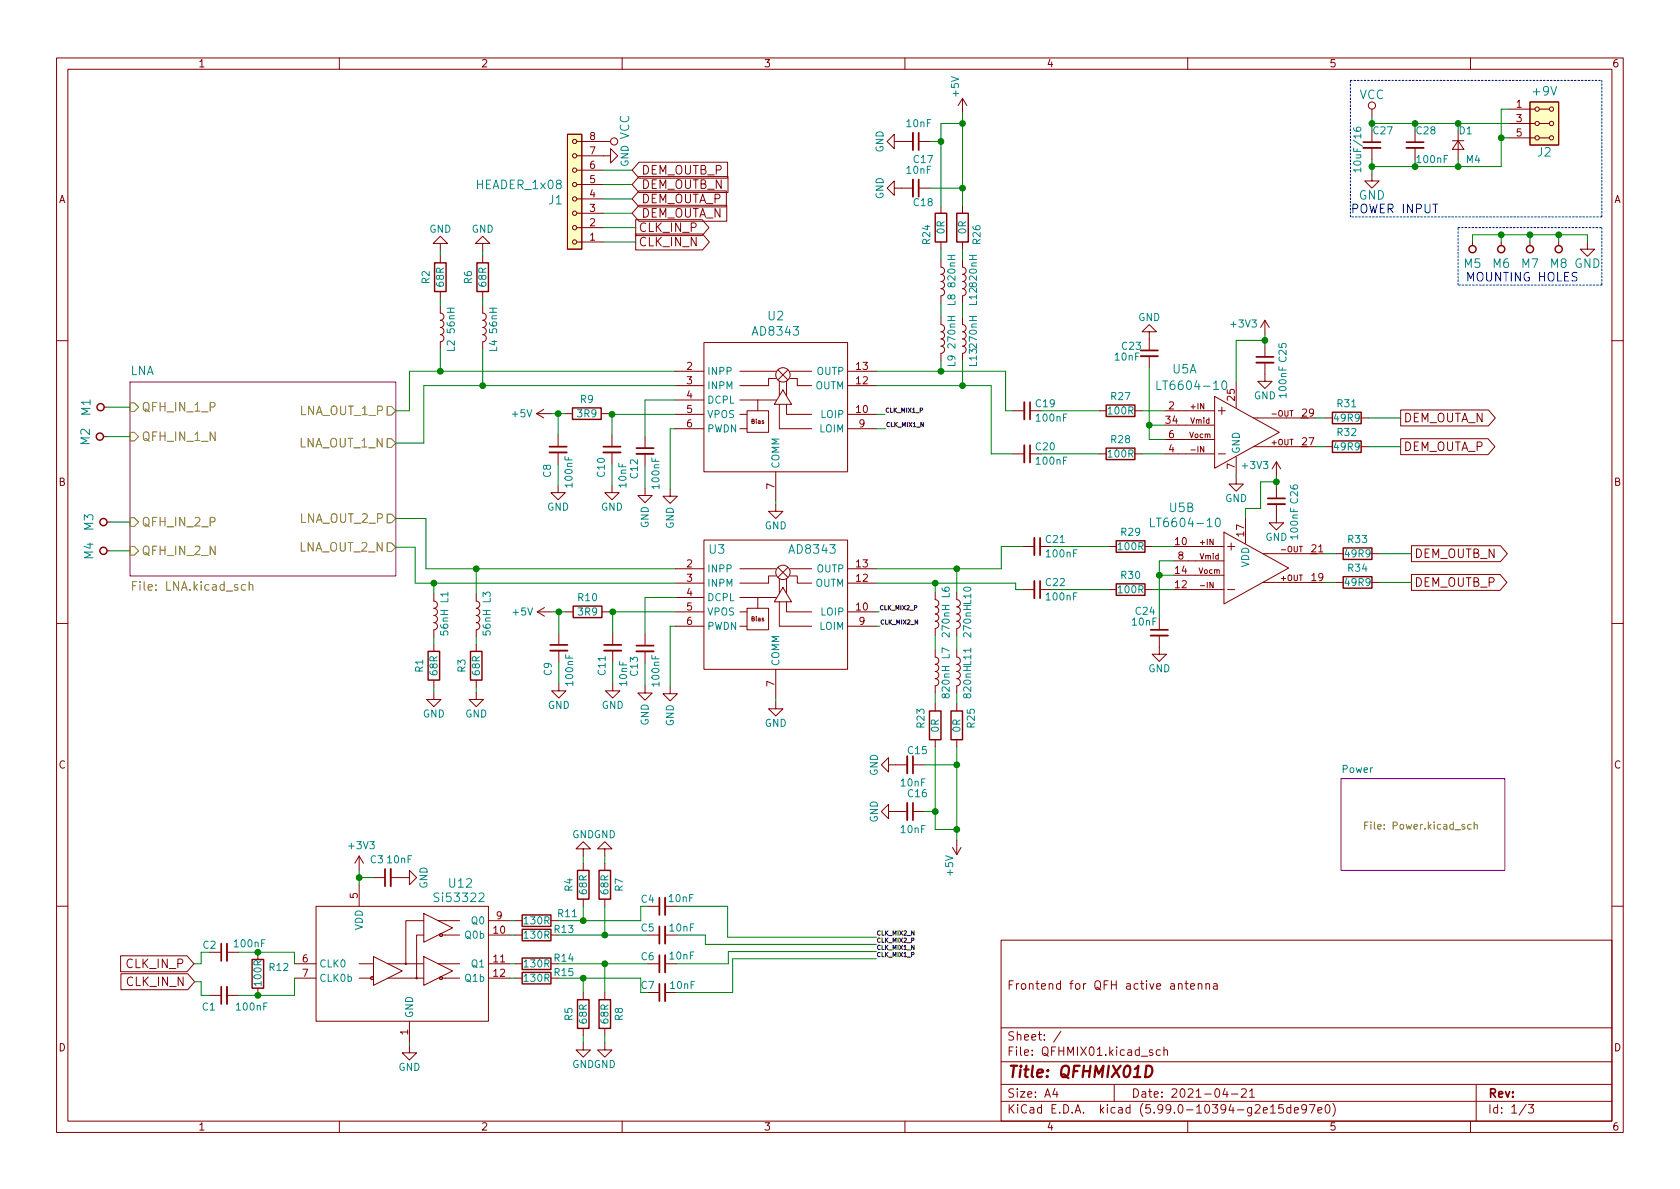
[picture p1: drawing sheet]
<svg xmlns="http://www.w3.org/2000/svg" width="297mm" height="210mm" viewBox="0 0 297 210" stroke-linecap="round" stroke-linejoin="round" font-family="sans-serif">
<g fill="none" stroke="#840000" stroke-width=".18">
<path d="M10 10.2h277v190.1h-277zM12 12.2h273v186.1h-273zM60 10.2v2M110 10.2v2M160 10.2v2M170.2 17.4l-.8 1.3M170.2 17.4v2.5M170.2 17.4l.7 1.3M210 10.2v2M242.6 19.3v1.3M260 10.2v2M266.7 19.3h4.7"/>
<path d="M270.5 18h5.1v7.6h-5.1zM272.2 19.3h1.7M100.3 23.7h2.6v20.4h-2.6zM102 27.6h5.9v-1.3l1.3 1.3-1.3 1.2v-1.2M102 25h5.9M102 30.1h4.7M102 32.6h4.7M102 35.2h4.7M102 37.7h4.7M112.4 38.8h11.7l1.3 1.5-1.3 1.4h-11.7zM113 33.8h15.4v2.8h-15.4l-1.2-1.4zM113 36.3h15.5v2.8h-15.5l-1.2-1.4z"/>
<path d="M113 28.7h15.6v2.8h-15.6l-1.2-1.4zM113 31.2h15.7v2.8h-15.7l-1.2-1.4zM158.1 33.3v-1.3l-1.3 1.3 1.3 1.2v-1.2h3.3M158.1 25v-1.3l-1.3 1.3 1.3 1.3v-1.3h3.3M162.4 25h2.1M162.4 33.3h2.1M166.4 36.4v1.3M170.2 36.4v1.3M242.6 30.7v1.3h1.2l-1.2 1.3-1.3-1.3h1.3M242.6 23.1v2M242.6 26.2v2M250.2 23.1v2"/>
<path d="M250.2 26.2v2M256.8 24.9h2M257.8 24.9l1 1.5h-2zM257.8 23.1v5.1M266.7 24.4h4.7M266.7 21.8h4.7M272.2 24.4h1.7M272.2 21.8h1.7M77.9 54.1v1.3a.64 .64 0 0 1 .6 .6 .64 .64 0 0 1-.6 .6 .64 .64 0 0 1 .6 .7 .64 .64 0 0 1-.6 .6 .64 .64 0 0 1 .6 .6 .64 .64 0 0 1-.6 .7 .64 .64 0 0 1 .6 .6 .64 .64 0 0 1-.6 .6v1.3M77.9 43h1.2l-1.2-1.2-1.3 1.2h1.3v1.3M77.9 45.2v1.3M77.9 51.6v1.2"/>
<path d="M85.3 43h1.3l-1.3-1.2-1.2 1.2h1.2v1.3M85.3 54.1v1.3a.64 .64 0 0 1 .7 .6 .64 .64 0 0 1-.7 .6 .64 .64 0 0 1 .7 .7 .64 .64 0 0 1-.7 .6 .64 .64 0 0 1 .7 .6 .64 .64 0 0 1-.7 .7 .64 .64 0 0 1 .7 .6 .64 .64 0 0 1-.7 .6v1.3M85.3 45.2v1.3M85.3 51.6v1.2M102 40.3h4.7M102 42.8h4.7M112.4 41.4h11.8l1.2 1.4-1.2 1.4h-11.8zM166.4 56.1v1.3a.64 .64 0 0 1 .6 .6 .64 .64 0 0 1-.6 .7 .64 .64 0 0 1 .6 .6 .64 .64 0 0 1-.6 .6 .64 .64 0 0 1 .6 .7 .64 .64 0 0 1-.6 .6 .64 .64 0 0 1 .6 .6 .64 .64 0 0 1-.6 .7v1.2M166.4 46v1.2a.64 .64 0 0 1 .6 .7 .64 .64 0 0 1-.6 .6 .64 .64 0 0 1 .6 .6 .64 .64 0 0 1-.6 .7 .64 .64 0 0 1 .6 .6 .64 .64 0 0 1-.6 .6 .64 .64 0 0 1 .6 .7 .64 .64 0 0 1-.6 .6v1.3M166.4 42.8v1.3M170.2 46v1.2a.64 .64 0 0 1 .6 .7 .64 .64 0 0 1-.6 .6 .64 .64 0 0 1 .6 .6 .64 .64 0 0 1-.6 .7 .64 .64 0 0 1 .6 .6 .64 .64 0 0 1-.6 .6 .64 .64 0 0 1 .6 .7 .64 .64 0 0 1-.6 .6v1.3M170.2 56.1v1.3a.64 .64 0 0 1 .6 .6 .64 .64 0 0 1-.6 .7 .64 .64 0 0 1 .6 .6 .64 .64 0 0 1-.6 .6 .64 .64 0 0 1 .6 .7 .64 .64 0 0 1-.6 .6 .64 .64 0 0 1 .6 .6 .64 .64 0 0 1-.6 .7v1.2"/>
<path d="M170.2 42.8v1.3M203.2 58.7h1.3l-1.3-1.3-1.3 1.3h1.3v3.3M223.6 56.6v2.6M223.6 56.6l-.7 1.3M223.6 56.6l.8 1.3M260.3 42.8v.6M265.4 42.8v.6M270.5 42.8v.6M275.6 42.8v.6M280.7 42.8v1.3h1.2l-1.2 1.2-1.3-1.2h1.3M10 60.2h2M18.3 77.2h.6"/>
<path d="M18.4 72h.6M94.9 73.1h2.5M94.9 73.1l1.2 .8M96.1 72.4l-1.2 .7M98.7 77v2M99.9 73.1h1.3M106.3 73.1h1.3M108.2 77v2M114 77.2v2M119.4 75.8h5.1M119.4 73.3h5.1M119.4 70.7h5.1"/>
<path d="M119.4 68.2h5.1M119.4 65.7h5.1M124.5 60.6h25.4v22.8h-25.4zM130.8 75.8h1.3M130.8 73.3h1.3M130.8 70.7h6.5M130.8 65.7h6.4M132.1 72.6h3.8v3.8h-3.8zM134 70.7v1.9M137.2 66.9h-1.3v1.3h-5.1M137.5 65.4l1.8 1.8M137.8 67.4v2.6"/>
<path d="M137.8 71.5v4.3h5.7M138.4 69l1.6 2.5h-3.1zM139.1 71.5v1.8h4.4M139.1 67.4v2.6M139.3 65.4l-1.8 1.8M139.7 66.9h1.3v1.3h2.5M139.7 65.7h3.8M149.9 75.8h5M149.9 73.3h5M149.9 68.2h5M149.9 65.7h5M179.1 72.6h2"/>
<path d="M182.1 72.6h2M194.3 72.6h1.3M200.7 72.6h1.2M203.2 63v2M205.9 72.6h8.9M205.9 77.7h8.9M208.4 75.2h6.4M214.8 70.1l11.4 6.3-11.4 6.4zM215.4 72.6h1.3M216 72v1.3M218.6 67.6v4.5M221.6 73.9h9.7"/>
<path d="M221.6 79h9.7M223.6 64.1v3.3h1.3l-1.3 1.3-1.2-1.3h1.2M223.6 61.1v2M234.3 73.9h1.3M234.3 79h1.3M240.7 73.9h1.2M240.7 79h1.2M247.6 72.5h15.6l1.2 1.4-1.2 1.4h-15.6zM247.6 77.6h15.5l1.2 1.4-1.2 1.4h-15.5zM285 60.2h2M18.9 92.3h.7M18.9 97.4h.7"/>
<path d="M98.7 85.8v1.3h1.2l-1.2 1.3-1.3-1.3h1.3M98.7 80v2M108.2 85.8v1.3h1.3l-1.3 1.3-1.3-1.3h1.3M108.2 80v2M114 86.4v1.2h1.3l-1.3 1.3-1.2-1.3h1.2M114 80.3v2M118.5 86.5v1.3h1.3l-1.3 1.2-1.3-1.2h1.3M124.5 95.5h25.4v22.9h-25.4zM137.2 89.1v1.3h1.2l-1.2 1.3-1.3-1.3h1.3M137.2 83.4v5.1M179.1 80.3h2M180.8 96.6h2.1"/>
<path d="M182.1 80.3h2M183.9 96.6h2M194.3 80.3h1.3M196.1 96.6h1.3M200.7 80.3h1.2M202.4 96.6h1.3M205.9 80.3h8.9M207.5 99.2h8.9M210.1 96.6h6.3M215.4 80.3h1.3M216.4 94.1l11.4 6.4-11.4 6.3zM217 96.6h1.3"/>
<path d="M217.7 96v1.3M218.6 84.3v1.3h1.2l-1.2 1.3-1.3-1.3h1.3M218.6 80.8v3.3M220.2 91.6v4.5M223.3 97.9h10.9M225.7 89.1v3.4h1.2l-1.2 1.2-1.3-1.2h1.3M225.7 81.7l-.8 1.2M225.7 81.7v2.5M225.7 86.1v2M225.7 81.7l.7 1.2M236.2 97.9h1.3M242.6 97.9h1.2"/>
<path d="M249.6 96.5h15.7l1.2 1.4-1.2 1.4h-15.7zM10 110.2h2M76.7 105v1.3a.64 .64 0 0 1 .6 .6 .64 .64 0 0 1-.6 .7 .64 .64 0 0 1 .6 .6 .64 .64 0 0 1-.6 .6 .64 .64 0 0 1 .6 .7 .64 .64 0 0 1-.6 .6 .64 .64 0 0 1 .6 .6 .64 .64 0 0 1-.6 .7v1.2M76.7 113.9v1.3M84.2 105v1.3a.64 .64 0 0 1 .6 .6 .64 .64 0 0 1-.6 .7 .64 .64 0 0 1 .6 .6 .64 .64 0 0 1-.6 .6 .64 .64 0 0 1 .6 .7 .64 .64 0 0 1-.6 .6 .64 .64 0 0 1 .6 .6 .64 .64 0 0 1-.6 .7v1.2M84.2 113.9v1.3M95 108.2h2.5M95 108.2l1.3 .8M96.3 107.4l-1.3 .8M98.8 112v2M98.8 115.1v2M100.1 108.2h1.2"/>
<path d="M106.4 108.2h1.3M108.3 112v2M108.3 115.1v2M114 112.1v2.1M114 115.2v2M119.4 110.7h5.1M119.4 108.2h5.1M119.4 105.7h5.1M119.4 103.1h5.1M119.4 100.6h5.1M130.8 110.7h1.3M130.8 108.2h1.3"/>
<path d="M130.8 105.7h6.5M130.8 100.6h6.4M132.1 107.6h3.8v3.8h-3.8zM134 105.7v1.9M137.2 101.8h-1.3v1.3h-5.1M137.2 118.4v5M137.5 100.3l1.8 1.8M137.8 106.4v4.3h5.7M137.8 102.4v2.5M138.4 103.9l1.6 2.5h-3.1zM139.1 106.4v1.8h4.4M139.1 102.4v2.5"/>
<path d="M139.3 100.3l-1.8 1.8M139.7 101.8h1.3v1.3h2.5M139.7 100.6h3.8M149.9 110.7h5M149.9 108.2h5M149.9 103.1h5M149.9 100.6h5M165.4 114.9v1.3a.64 .64 0 0 1 .6 .6 .64 .64 0 0 1-.6 .7 .64 .64 0 0 1 .6 .6 .64 .64 0 0 1-.6 .6 .64 .64 0 0 1 .6 .7 .64 .64 0 0 1-.6 .6 .64 .64 0 0 1 .6 .6 .64 .64 0 0 1-.6 .7v1.2M165.4 104.8v1.2a.64 .64 0 0 1 .6 .7 .64 .64 0 0 1-.6 .6 .64 .64 0 0 1 .6 .6 .64 .64 0 0 1-.6 .7 .64 .64 0 0 1 .6 .6 .64 .64 0 0 1-.6 .6 .64 .64 0 0 1 .6 .7 .64 .64 0 0 1-.6 .6v1.3M169.2 104.8v1.2a.64 .64 0 0 1 .6 .7 .64 .64 0 0 1-.6 .6 .64 .64 0 0 1 .6 .6 .64 .64 0 0 1-.6 .7 .64 .64 0 0 1 .6 .6 .64 .64 0 0 1-.6 .6 .64 .64 0 0 1 .6 .7 .64 .64 0 0 1-.6 .6v1.3M169.2 114.9v1.3a.64 .64 0 0 1 .6 .6 .64 .64 0 0 1-.6 .7 .64 .64 0 0 1 .6 .6 .64 .64 0 0 1-.6 .6 .64 .64 0 0 1 .6 .7 .64 .64 0 0 1-.6 .6 .64 .64 0 0 1 .6 .6 .64 .64 0 0 1-.6 .7v1.2M180.8 104.3h2.1"/>
<path d="M183.9 104.3h2M196.1 104.3h1.3M202.4 104.3h1.3M205 112.4v3.3h1.2l-1.2 1.3-1.3-1.3h1.3M205 109.3v2.1M210.1 104.3h6.3M210.1 101.7h6.3M217 104.3h1.3M223.3 103h9.6M236.2 103h1.3M242.6 103h1.2M249.6 101.6h15.6l1.2 1.4-1.2 1.4h-15.6z"/>
<path d="M285 110.2h2M76.7 122.4v1.3h-1.3l1.3 1.3 1.3-1.3h-1.3M76.7 120.3v1.2M84.2 122.4v1.3h-1.3l1.3 1.3 1.3-1.3h-1.3M84.2 120.3v1.2M98.8 120.9v1.3h1.3l-1.3 1.2-1.3-1.2h1.3M108.3 120.9v1.3h1.3l-1.3 1.2-1.2-1.2h1.2M114 121.3v1.2h1.3l-1.3 1.3-1.2-1.3h1.2M118.5 121.4v1.3h1.3l-1.3 1.2-1.3-1.2h1.3M137.2 124.1v1.2h1.2l-1.2 1.3-1.3-1.3h1.3M157.1 135.2v1.3l-1.3-1.3 1.3-1.2v1.2h3.3M161.4 135.2h2"/>
<path d="M165.4 124.5v1.2M165.4 130.8v1.3M169.2 124.5v1.2M169.2 130.8v1.3M63.5 151.4l-.8 1.2M63.5 151.4v2.5M63.5 156.5v3.8M63.5 151.4l.8 1.2M66 155.2h2.1M69.1 155.2h3.3v-1.3l1.3 1.3-1.3 1.3v-1.3M103.1 150.1h1.3l-1.3-1.3-1.2 1.3h1.2v1.3M103.1 152.6v1.3"/>
<path d="M103.1 159v1.3M106.9 150.1h1.3l-1.3-1.3-1.2 1.3h1.2v1.3M106.9 152.6v1.3M106.9 159v1.3M157.1 143.5v1.3l-1.3-1.3 1.3-1.3v1.3h3.3M161.4 143.5h2M168.4 149.9l.8 1.2M169.2 148.6v2.5M169.9 149.9l-.7 1.2M10 160.2h2M21.3 169h11.8l1.2 1.4-1.2 1.4h-11.8zM21.4 172.2h11.8l1.2 1.4-1.2 1.4h-11.8z"/>
<path d="M37.1 176h2M37.1 168.4h2M40.1 176h2.1M40.1 168.4h2.1M45.6 168.4v1.3M45.6 174.7v1.3M52.1 170.4h3.8M52.1 173h3.8M55.9 160.3h30.5v20.3h-30.5zM63.5 170.4h2.5M63.5 173h2M66 169.2l5.1 2.5-5.1 2.5z"/>
<path d="M68.6 170.4h6.3M68.6 173h6.3M74.9 165.3h-1.2v7.7M74.9 162.8h-3.1v7.6M74.9 169.2l5.1 2.5-5.1 2.5zM74.9 161.5l5.1 2.6-5.1 2.5zM77.5 170.4h3.8M77.5 162.8h3.8M78.2 165.3h3.1M78.2 173h3.1M86.4 165.3h3.8M86.4 170.4h3.8"/>
<path d="M86.4 162.8h3.8M86.4 173h3.8M91.1 165.3h1.2M91.1 170.4h1.2M91.1 162.8h1.2M91.1 173h1.2M97.4 165.3h1.3M97.4 170.4h1.3M97.4 162.8h1.3M97.4 173h1.3M103.1 175.5v1.3M106.9 175.5v1.3"/>
<path d="M114.6 165.3h2M114.6 170.4h2M114.6 160.3h2M114.6 175.5h2M117.6 165.3h2M117.6 170.4h2M117.6 160.3h2M117.6 175.5h2M177 166.3h108v32h-108zM209.5 173.9h.6M209.7 173.4v1.3l.4 .2M210.5 174.4l.7-.1-.1-.3-.4-.1-.2 .2 .1 .8h.5"/>
<path d="M211.9 174.1l.2-.2 .3 .1 .1 .9M211.9 173.9v1M213.2 174.1l.2-.2 .4 .1 .1 .9M213.2 173.9v1M214.6 174h.5l.1 .9M215.2 174.3l-.5 .1a.29 .29 0 0 0-.2 .2 .29 .29 0 0 0 .2 .3h.5M285 160.2h2M60 198.3v2M72.4 184.9v1.3h1.3l-1.3 1.2-1.3-1.2h1.3M72.4 180.6v3.8M103.1 184.4v1.3h1.3l-1.3 1.2-1.2-1.2h1.2M103.1 181.9v1.2"/>
<path d="M106.9 184.4v1.3h1.3l-1.3 1.2-1.2-1.2h1.2M106.9 181.9v1.2M110 198.3v2M160 198.3v2M177 194.8h108M177 191.8h108M177 187.8h108M177 181.8h108M186.5 192.5l-.4 1h1M186.9 193v1M187.6 182.4l-1.3 1.9M197 191.8v3"/>
<path d="M203.8 185.7l-.4-.1-.2 .2 .1 .3 .5 .1v.4h-.6M205.1 185.7l-.4-.1-.3 .3v.4l.2 .3h.5M205.8 185.8l.2-.2 .4 .1v.9M205.8 185.1v1.5M210 198.3v2M216.6 192.5l-.4 1h.9M216.9 193v1M217.7 193.5h1.2M219.5 192.7l.6-.2 .2 .2 .1 .3-1 1h1M220.9 193l.5-.5v1.5M220.9 194h.9M224.6 195.8l.5-.5v1.5"/>
<path d="M224.6 196.8h.9M226.9 195.3h-.8v.7l.2-.1 .5 .1 .1 .2v.5l-.3 .1-.5-.1M228.2 195.9l-.4-.1-.3 .3v.4l.1 .3h.6M228.2 195.3v1.5M228.9 196.3l.7-.1-.1-.3-.4-.1-.2 .2v.8h.6M231 196l-.3 .3h-.3l-.3-.3 .2-.6 .4-.1 .2 .2a.99 .99 0 0 1-.3 1.3h-.3M231.5 195.3h1l-.6 1.5M233 196.3l.7-.1-.1-.3-.4-.1-.2 .2 .1 .8h.5M234.4 195.5l.2-.2a.81 .81 0 0 1 .6 .7 .81 .81 0 0 1-.3 .8h-.1a.81 .81 0 0 1-.4-1.3zM235.6 195.1a1.72 1.72 0 0 1 0 2.3M260 198.3v2M261 191.8v6.5"/>
<path d="M269.9 195.3l-1.3 1.9M270.2 195.3h1l-.6 .6 .5 .1v.7l-.2 .1h-.5l-.2-.1"/>
<circle cx="242.6" cy="18.7" r=".63"/>
<circle cx="271.8" cy="19.3" r=".38"/>
<circle cx="274.3" cy="19.3" r=".38"/>
<circle cx="101.6" cy="37.7" r=".38"/>
<circle cx="101.6" cy="27.6" r=".38"/>
<circle cx="101.6" cy="35.2" r=".38"/>
<circle cx="101.6" cy="32.6" r=".38"/>
<circle cx="101.6" cy="30.1" r=".38"/>
<circle cx="101.6" cy="25" r=".38"/>
<circle cx="108.6" cy="25" r=".63"/>
<circle cx="271.8" cy="21.8" r=".38"/>
<circle cx="271.8" cy="24.4" r=".38"/>
<circle cx="274.3" cy="21.8" r=".38"/>
<circle cx="274.3" cy="24.4" r=".38"/>
<circle cx="101.6" cy="40.3" r=".38"/>
<circle cx="101.6" cy="42.8" r=".38"/>
<circle cx="138.4" cy="66.3" r="1.27"/>
<circle cx="138.4" cy="101.2" r="1.27"/>
<circle cx="65.8" cy="173" r=".25"/>
<circle cx="71.8" cy="170.4" r=".13"/>
<circle cx="73.7" cy="173" r=".13"/>
<circle cx="78" cy="165.3" r=".25"/>
<circle cx="78" cy="173" r=".25"/>
</g>
<path d="M202.7 188.5h.5a1.08 1.08 0 0 1 .5 1 1.08 1.08 0 0 1-.8 1h-.4z" fill="none" stroke="#840000" stroke-width=".4"/>
<g fill="#fff" stroke="#fff" stroke-width=".18">
<path d="M23 67.6h47v34.2h-47z"/>
<path d="M237.1 137.7h29v16.2h-29z"/>
</g>
<path d="M23 67.6h47v34.2h-47zM237.1 137.7h29v16.2h-29z" fill="none" stroke="#840084" stroke-width=".18"/>
<g fill="none" stroke="#848400" stroke-width=".18">
<path d="M23 71.2h.7l.8 .8-.8 .8h-.7zM23 76.4h.7l.8 .8-.8 .8h-.7zM68.5 71.9h.7l.8 .7-.8 .8h-.7zM68.5 77.6h.7l.8 .8-.8 .7h-.7zM23 91.6h.7l.8 .7-.8 .8h-.7zM23 96.6h.7l.8 .8-.8 .8h-.7zM68.5 90.9h.7l.8 .8-.8 .8h-.7zM68.5 96h.7l.8 .8-.8 .7h-.7zM43.4 103.4h-.4l-.3 .2v.5l.1 .2h.6M44.1 103.5l.2-.1h.3l.1 1M44.1 102.9v1.5M241.3 146h.4"/>
<path d="M241.9 145.4h-.6v1.2M260.1 145.8h-.4l-.2 .2 .1 .6h.5M260.7 145.9l.1-.1h.3l.1 .8M260.7 145.4v1.2"/>
</g>
<g fill="none" stroke="#840000" stroke-width=".33">
<path d="M161.4 23.5v3M161.4 31.7v3.1M241 26.2h3.1M248.7 26.2h3M181.1 71.1v3.1M181.1 78.7v3.1M201.7 63h3M222.1 64.1h3.1M97.2 80h3M106.7 80h3M112.5 80.3h3.1M182.9 95.1v3.1"/>
<path d="M224.2 89.1h3M97.3 115.1h3M106.8 115.1h3.1M112.5 115.2h3.1M182.9 102.7v3.1M203.5 112.4h3M160.4 133.7v3.1M69.1 153.7v3M117.6 158.7v3.1M160.4 142v3M40.1 166.9v3M40.1 174.5v3"/>
<path d="M117.6 163.8v3.1M117.6 168.9v3.1M117.6 174v3"/>
</g>
<g fill="none" stroke="#840000" stroke-width=".3">
<path d="M162.4 23.5v3M162.4 31.7v3.1M241 25.1h3.1M248.7 25.1h3M97.2 79h3M106.7 79h3M112.5 79.2h3.1M182.1 71.1v3.1M182.1 78.7v3.1M201.7 62h3M222.1 63.1h3.1M183.9 95.1v3.1"/>
<path d="M224.2 88.1h3M97.3 114h3M106.8 114h3.1M112.5 114.2h3.1M183.9 102.7v3.1M203.5 111.4h3M161.4 133.7v3.1M68.1 153.7v3M116.6 158.7v3.1M161.4 142v3M39.1 166.9v3M39.1 174.5v3"/>
<path d="M116.6 163.8v3.1M116.6 168.9v3.1M116.6 174v3"/>
</g>
<g fill="none" stroke="#840000" stroke-width=".25">
<path d="M165.4 37.7h2v5.1h-2zM169.2 37.7h2v5.1h-2zM76.8 46.5h2.1v5.1h-2.1zM84.3 46.5h2.1v5.1h-2.1zM101.2 72.1h5.1v2.1h-5.1zM195.6 71.6h5.1v2.1h-5.1zM195.6 79.2h5.1v2.1h-5.1zM235.6 72.9h5.1v2h-5.1zM235.6 78h5.1v2h-5.1zM197.4 95.6h5v2.1h-5zM237.5 96.9h5.1v2h-5.1zM75.7 115.2h2v5.1h-2z"/>
<path d="M83.2 115.2h2v5.1h-2zM101.3 107.2h5.1v2h-5.1zM197.4 103.2h5v2.1h-5zM237.5 102h5.1v2h-5.1zM164.3 125.7h2.1v5.1h-2.1zM168.1 125.7h2.1v5.1h-2.1zM102.1 153.9h2v5.1h-2zM105.9 153.9h2v5.1h-2zM44.6 169.7h2v5h-2zM92.3 164.3h5.1v2.1h-5.1zM92.3 169.4h5.1v2h-5.1zM92.3 161.8h5.1v2h-5.1z"/>
<path d="M92.3 172h5.1v2h-5.1zM102.1 176.8h2v5.1h-2zM105.9 176.8h2v5.1h-2z"/>
<circle cx="260.3" cy="44.1" r=".63"/>
<circle cx="265.4" cy="44.1" r=".63"/>
<circle cx="270.5" cy="44.1" r=".63"/>
<circle cx="275.6" cy="44.1" r=".63"/>
<circle cx="17.7" cy="77.2" r=".63"/>
<circle cx="17.8" cy="72" r=".63"/>
<circle cx="18.3" cy="97.4" r=".63"/>
<circle cx="18.3" cy="92.3" r=".63"/>
</g>
<g fill="#ffffc2" stroke="#ffffc2" stroke-width=".18">
<path d="M100.3 23.7h2.6v20.4h-2.6z"/>
<path d="M270.5 18h5.1v7.6h-5.1z"/>
<circle cx="65.8" cy="173" r=".25"/>
<circle cx="78" cy="173" r=".25"/>
<circle cx="78" cy="165.3" r=".25"/>
</g>
<path d="M239.3 22.6l.1 .4a.85 .85 0 0 0 1.2 0l-.1-.5h-.4l-.3 .2v.3l.3 .2M240.6 30h-1.3l.4 .4M240.6 29.7v.7M204.6 67.4v1.5h.7M216.2 67.5l.2-.1a.83 .83 0 0 1 .6 .6 .83 .83 0 0 1-.3 .8l-.2 .1a.82 .82 0 0 1-.3-1.4zM203.4 91.6v1.5h.7M215 91.8l.2-.2a.83 .83 0 0 1 .6 .7 .83 .83 0 0 1-.3 .8h-.1a.82 .82 0 0 1-.4-1.3z" fill="none" stroke="#008484" stroke-width=".18"/>
<path d="M238.8 14.2h44.4M283.2 14.2v24.1M238.8 38.3v-24.1M283.2 38.3h-44.4M257.8 40.3h25.4M257.8 50.4v-10.1M283.2 40.3v10.1M283.2 50.4h-25.4" fill="none" stroke="#0000c2" stroke-width=".18" stroke-dasharray=".3 .3"/>
<g fill="none" stroke="#008400" stroke-width=".18">
<path d="M170.2 19.9v16.5M266.7 19.3h-1.3v10.2h-22.8M106.7 30.1h5.1M106.7 32.6h5.1M106.7 35.2h5.1M106.7 37.7h5.1M164.5 25h1.9M164.5 33.3h5.7M170.2 21.8h-3.8v14.6M242.6 20.6v1.2h24.1M242.6 28.2v2.5M250.2 28.2v1.3"/>
<path d="M257.8 21.8v1.3M257.8 28.2v1.3M265.4 24.4h1.3M77.9 44.3v.9M77.9 52.8v1.3M85.3 44.3v.9M85.3 52.8v1.3M106.7 40.3h5.7M106.7 42.8h5.7M166.4 44.1v1.9M166.4 53.6v2.5M170.2 44.1v1.9"/>
<path d="M170.2 53.6v2.5M223.6 59.2v1.9M260.3 42.8v-1.3h20.4v1.3M265.4 41.5v1.3M270.5 41.5v1.3M275.6 41.5v1.3M18.9 77.2h4.1M19 72h4M77.9 61.7v4M85.3 61.7v6.5M97.4 73.1h2.5M98.7 73.1v3.9"/>
<path d="M107.6 73.1h.6v3.9M108.2 73.3h11.2M119.4 70.7h-5.4v6.5M119.4 75.8h-.9v10.7M119.4 65.7h-47v6.9h-2.4M119.4 68.2h-44.5v10.2h-4.9M154.9 65.7h22.9v6.9h1.3M154.9 68.2h20.4v12.1h3.8M154.9 73.3h1.6M154.9 75.8h1.7M166.4 63.7v2M170.2 63.7v4.5"/>
<path d="M184.1 72.6h10.2M201.9 72.6h4M203.2 75.2h2.7M203.2 65v12.7h2.7M223.6 60.2h-5v7.4M232.5 73.9h1.8M232.5 79h1.8M241.9 73.9h5.7M241.9 79h5.7M19.6 92.3h3.4M19.6 97.4h3.4M70 96.8h3.4v6.3h46"/>
<path d="M70 91.7h5.3v8.9h44.1M98.7 82v3.8M108.2 82v3.8M114 82.3v4.1M137.2 88.5v.6M180.8 96.6h-3.8v4h-22.1M184.1 80.3h10.2M185.9 96.6h10.2M201.9 80.3h4M203.7 96.6h3.8M207.5 99.2h-2.5v10.1M218.6 84.1v.2"/>
<path d="M225.7 84.2v1.9M225.7 85.2h-2.8v4.7h-2.7v1.7M234.2 97.9h2M243.8 97.9h5.8M76.7 103.1v1.9M76.7 112.6v1.3M84.2 100.6v4.4M84.2 112.6v1.3M97.5 108.2h2.6M98.8 108.2v3.8M98.8 117.1v3.8M107.7 108.2h11.7"/>
<path d="M108.3 108.2v3.8M108.3 117.1v3.8M114 117.2v4.1M119.4 110.7h-.9v10.7M119.4 105.7h-5.4v6.4M154.9 110.7h.7M154.9 108.2h.5M154.9 103.1h24.7v1.2h1.2M165.4 103.1v1.7M165.4 112.4v2.5M169.2 100.6v4.2M169.2 112.4v2.5"/>
<path d="M185.9 104.3h10.2M203.7 104.3h3.8M205 101.7h2.5M234.2 103h2M243.8 103h5.8M76.7 121.5v.9M84.2 121.5v.9M137.2 123.4v.7M163.4 135.2h5.8M165.4 122.5v2M165.4 132.1v14.6h3.8M169.2 122.5v2"/>
<path d="M169.2 132.1v16.5M63.5 153.9v2.6M63.5 155.2h2.5M103.1 151.4v1.2M106.9 151.4v1.2M163.4 143.5h2M34.4 173.6h1.2v2.4h1.5M35.6 168.4v2h-1.3M42.2 168.4h9.9v2M52.1 173v3h-9.9M90.2 165.3h.9M90.2 170.4h.9"/>
<path d="M90.2 162.8h.9M90.2 173h.9M98.7 165.3h15.9M98.7 170.4h15.9M98.7 173h14.6M103.1 160.3v2.5M103.1 173v2.5M106.9 160.3v5M106.9 170.4v5.1M113.3 160.3v2.5h-14.6M119.6 160.3h9.1v5.4h26.2M119.6 165.3h5.1v1.7h30.2"/>
<path d="M154.9 168.3h-26.1v2.1h-9.2M154.9 169.5h-25.4v6h-9.9M72.4 184.4v.5M103.1 183.1v1.3M106.9 183.1v1.3"/>
</g>
<g fill="#008400" stroke="#008400" stroke-width=".18">
<circle cx="98.8" cy="108.2" r=".51"/>
<circle cx="108.3" cy="108.2" r=".51"/>
<circle cx="76.7" cy="103.1" r=".51"/>
<circle cx="84.2" cy="100.6" r=".51"/>
<circle cx="45.6" cy="168.4" r=".51"/>
<circle cx="45.6" cy="176" r=".51"/>
<circle cx="63.5" cy="155.2" r=".51"/>
<circle cx="77.9" cy="65.7" r=".51"/>
<circle cx="85.3" cy="68.2" r=".51"/>
<circle cx="98.7" cy="73.1" r=".51"/>
<circle cx="108.2" cy="73.3" r=".51"/>
<circle cx="106.9" cy="165.3" r=".51"/>
<circle cx="106.9" cy="170.4" r=".51"/>
<circle cx="103.1" cy="162.8" r=".51"/>
<circle cx="165.4" cy="143.5" r=".51"/>
<circle cx="169.2" cy="146.7" r=".51"/>
<circle cx="169.2" cy="135.2" r=".51"/>
<circle cx="165.4" cy="103.1" r=".51"/>
<circle cx="103.1" cy="173" r=".51"/>
<circle cx="170.2" cy="21.8" r=".51"/>
<circle cx="242.6" cy="21.8" r=".51"/>
<circle cx="242.6" cy="29.5" r=".51"/>
<circle cx="250.2" cy="29.5" r=".51"/>
<circle cx="223.6" cy="60.2" r=".51"/>
<circle cx="166.4" cy="25" r=".51"/>
<circle cx="169.2" cy="100.6" r=".51"/>
<circle cx="166.4" cy="65.7" r=".51"/>
<circle cx="170.2" cy="68.2" r=".51"/>
<circle cx="170.2" cy="33.3" r=".51"/>
<circle cx="203.2" cy="75.2" r=".51"/>
<circle cx="250.2" cy="21.8" r=".51"/>
<circle cx="257.8" cy="21.8" r=".51"/>
<circle cx="257.8" cy="29.5" r=".51"/>
<circle cx="265.4" cy="24.4" r=".51"/>
<circle cx="270.5" cy="41.5" r=".51"/>
<circle cx="275.6" cy="41.5" r=".51"/>
<circle cx="265.4" cy="41.5" r=".51"/>
<circle cx="205" cy="101.7" r=".51"/>
<circle cx="225.7" cy="85.2" r=".51"/>
</g>
<text font-size="2.8" fill="#840000" x="178" y="190.6">Title: QFHMIX01D</text>
<g font-size="2.1" fill="#008484">
<text x="240.3" y="17.5">VCC</text>
<text x="271.1" y="16.9">+9V</text>
<text x="111.3" y="24.7" transform="rotate(-90 111.3 24.7)">VCC</text>
<text x="271.9" y="27.7">J2</text>
<text x="84.4" y="33.4">HEADER_1x08</text>
<text x="240.2" y="35.3">GND</text>
<text x="97" y="36.1">J1</text>
<text x="258.9" y="47.4">M5</text>
<text x="264" y="47.4">M6</text>
<text x="269" y="47.4">M7</text>
<text x="274.1" y="47.4">M8 GND</text>
<text x="133.3" y="59.3">AD8343</text>
<text x="135.8" y="56.6">U2</text>
<text x="23" y="66.3">LNA</text>
<text x="205.5" y="69">LT6604-10</text>
<text x="207.3" y="66">U5A</text>
<text x="16" y="73.5" transform="rotate(-90 16 73.5)">M1</text>
<text x="15.9" y="78.7" transform="rotate(-90 15.9 78.7)">M2</text>
<text x="16.5" y="93.8" transform="rotate(-90 16.5 93.8)">M3</text>
<text x="204.4" y="93.2">LT6604-10</text>
<text x="206.8" y="90.5">U5B</text>
<text x="16.5" y="98.9" transform="rotate(-90 16.5 98.9)">M4</text>
<text x="125.4" y="97.9">U3</text>
<text x="139.7" y="97.9">AD8343</text>
<text x="77.2" y="159.5">Si53322</text>
<text x="79.5" y="157">U12</text>
</g>
<g font-size="2.1" fill="#840000">
<text x="113.4" y="35.9">DEM_OUTA_P</text>
<text x="113.4" y="30.9">DEM_OUTB_P</text>
<text x="113.4" y="33.4">DEM_OUTB_N</text>
<text x="112.9" y="41">CLK_IN_P</text>
<text x="113.4" y="38.5">DEM_OUTA_N</text>
<text x="112.9" y="43.6">CLK_IN_N</text>
<text x="248.1" y="74.7">DEM_OUTA_N</text>
<text x="248.1" y="79.8">DEM_OUTA_P</text>
<text x="250" y="98.7">DEM_OUTB_N</text>
<text x="250" y="103.8">DEM_OUTB_P</text>
<text x="22.4" y="171.2">CLK_IN_P</text>
<text x="22.4" y="174.4">CLK_IN_N</text>
<text x="178" y="175">Frontend for QFH active antenna</text>
<text x="178" y="184">Sheet: /</text>
<text x="178" y="186.7">File: QFHMIX01.kicad_sch</text>
<text x="178" y="196.9">KiCad E.D.A. kicad (5.99.0-10394-g2e15de97e0)</text>
<text x="178" y="194.1">Size: A4</text>
<text x="200" y="194.1">Date: 2021-04-21</text>
<text x="263" y="194.1">Rev:</text>
<text x="263" y="196.9">Id: 1/3</text>
</g>
<g font-size="2.1" fill="#0000c2">
<text x="238.8" y="37.7">POWER INPUT</text>
<text x="259.1" y="49.8">MOUNTING HOLES</text>
</g>
<g font-size="2.1" fill="#848400">
<text x="25" y="72.8">QFH_IN_1_P</text>
<text x="25" y="78">QFH_IN_1_N</text>
<text x="53" y="73.4">LNA_OUT_1_P</text>
<text x="52.9" y="79.1">LNA_OUT_1_N</text>
<text x="25" y="93.1">QFH_IN_2_P</text>
<text x="53" y="92.5">LNA_OUT_2_P</text>
<text x="25" y="98.2">QFH_IN_2_N</text>
<text x="52.9" y="97.5">LNA_OUT_2_N</text>
<text x="24" y="104.4">File: LNA.kicad_sch</text>
</g>
<g font-size="1.8" fill="#840000">
<text x="35" y="11.9">1</text>
<text x="85" y="11.9">2</text>
<text x="135" y="11.9">3</text>
<text x="185" y="11.9">4</text>
<text x="235" y="11.9">5</text>
<text x="285" y="11.9">6</text>
<text x="268.1" y="19">1</text>
<text x="268.1" y="21.6">3</text>
<text x="104.3" y="29.8">6</text>
<text x="104.3" y="27.3">7</text>
<text x="104.3" y="24.8">8</text>
<text x="268.1" y="24.1">5</text>
<text x="10.3" y="35.9">A</text>
<text x="104.3" y="34.9">4</text>
<text x="104.3" y="32.4">5</text>
<text x="285.3" y="35.9">A</text>
<text x="104.3" y="40">2</text>
<text x="104.3" y="37.5">3</text>
<text x="104.3" y="42.5">1</text>
<text x="121.4" y="65.4">2</text>
<text x="151.4" y="65.4">13</text>
<text x="121.4" y="67.9">3</text>
<text x="121.4" y="70.5">4</text>
<text x="151.4" y="67.9">12</text>
<text x="218.3" y="70.8" transform="rotate(-90 218.3 70.8)">25</text>
<text x="121.4" y="73">5</text>
<text x="121.4" y="75.6">6</text>
<text x="151.4" y="73">10</text>
<text x="151.9" y="75.6">9</text>
<text x="206.2" y="74.9">34</text>
<text x="206.6" y="72.4">2</text>
<text x="206.6" y="77.5">6</text>
<text x="230.3" y="73.7">29</text>
<text x="206.6" y="80">4</text>
<text x="218.3" y="82.9" transform="rotate(-90 218.3 82.9)">7</text>
<text x="230.3" y="78.7">27</text>
<text x="10.3" y="85.9">B</text>
<text x="136.9" y="86.5" transform="rotate(-90 136.9 86.5)">7</text>
<text x="285.3" y="85.9">B</text>
<text x="220" y="94.8" transform="rotate(-90 220 94.8)">17</text>
<text x="121.4" y="100.3">2</text>
<text x="151.4" y="100.3">13</text>
<text x="207.8" y="96.4">10</text>
<text x="207.8" y="101.5">14</text>
<text x="208.3" y="98.9">8</text>
<text x="231.9" y="97.7">21</text>
<text x="121.4" y="102.9">3</text>
<text x="121.4" y="105.4">4</text>
<text x="121.4" y="107.9">5</text>
<text x="151.4" y="107.9">10</text>
<text x="151.4" y="102.9">12</text>
<text x="207.8" y="104">12</text>
<text x="231.9" y="102.7">19</text>
<text x="121.4" y="110.5">6</text>
<text x="151.9" y="110.5">9</text>
<text x="136.9" y="121.4" transform="rotate(-90 136.9 121.4)">7</text>
<text x="10.3" y="135.9">C</text>
<text x="285.3" y="135.9">C</text>
<text x="63.2" y="158.9" transform="rotate(-90 63.2 158.9)">5</text>
<text x="87.3" y="165.1">10</text>
<text x="87.8" y="162.6">9</text>
<text x="53.5" y="170.2">6</text>
<text x="53.5" y="172.7">7</text>
<text x="87.3" y="170.2">11</text>
<text x="87.3" y="172.7">12</text>
<text x="10.3" y="185.9">D</text>
<text x="72.1" y="183" transform="rotate(-90 72.1 183)">1</text>
<text x="285.3" y="185.9">D</text>
<text x="35" y="199.9">1</text>
<text x="85" y="199.9">2</text>
<text x="135" y="199.9">3</text>
<text x="185" y="199.9">4</text>
<text x="235" y="199.9">5</text>
<text x="285" y="199.9">6</text>
</g>
<g font-size="1.8" fill="#008484">
<text x="169.5" y="17" transform="rotate(-90 169.5 17)">+5V</text>
<text x="160.4" y="22.5">10nF</text>
<text x="258" y="23.7">D1</text>
<text x="111.1" y="29.5" transform="rotate(-90 111.1 29.5)">GND</text>
<text x="156.2" y="27" transform="rotate(-90 156.2 27)">GND</text>
<text x="161.6" y="28.8">C17</text>
<text x="240.7" y="29.7" transform="rotate(-90 240.7 29.7)">10uF/16</text>
<text x="250.6" y="28.8">100nF</text>
<text x="259.3" y="28.8">M4</text>
<text x="156.2" y="35.2" transform="rotate(-90 156.2 35.2)">GND</text>
<text x="160.4" y="30.7">10nF</text>
<text x="75.9" y="41.1">GND</text>
<text x="83.4" y="41.1">GND</text>
<text x="161.6" y="36.4">C18</text>
<text x="167" y="41.3" transform="rotate(-90 167 41.3)">0R</text>
<text x="170.8" y="41.3" transform="rotate(-90 170.8 41.3)">0R</text>
<text x="164.5" y="43.1" transform="rotate(-90 164.5 43.1)">R24</text>
<text x="173.4" y="43.1" transform="rotate(-90 173.4 43.1)">R26</text>
<text x="75.9" y="50.1" transform="rotate(-90 75.9 50.1)">R2</text>
<text x="78.5" y="50.6" transform="rotate(-90 78.5 50.6)">68R</text>
<text x="83.4" y="50.1" transform="rotate(-90 83.4 50.1)">R6</text>
<text x="86" y="50.6" transform="rotate(-90 86 50.6)">68R</text>
<text x="168.9" y="50.6" transform="rotate(-90 168.9 50.6)">820nH</text>
<text x="172.7" y="53.9" transform="rotate(-90 172.7 53.9)">L12</text>
<text x="172.7" y="50.6" transform="rotate(-90 172.7 50.6)">820nH</text>
<text x="80.4" y="58.8" transform="rotate(-90 80.4 58.8)">56nH</text>
<text x="87.9" y="58.8" transform="rotate(-90 87.9 58.8)">56nH</text>
<text x="168.9" y="54.1" transform="rotate(-90 168.9 54.1)">L8</text>
<text x="201.2" y="56.8">GND</text>
<text x="217.7" y="57.9">+3V3</text>
<text x="80.4" y="62.2" transform="rotate(-90 80.4 62.2)">L2</text>
<text x="87.9" y="62.2" transform="rotate(-90 87.9 62.2)">L4</text>
<text x="168.9" y="64.9" transform="rotate(-90 168.9 64.9)">L9</text>
<text x="168.9" y="61.4" transform="rotate(-90 168.9 61.4)">270nH</text>
<text x="172.7" y="64.7" transform="rotate(-90 172.7 64.7)">L13</text>
<text x="172.7" y="61.4" transform="rotate(-90 172.7 61.4)">270nH</text>
<text x="197.2" y="63.7">10nF</text>
<text x="198.4" y="61.8">C23</text>
<text x="102.6" y="71.2">R9</text>
<text x="125" y="66.3">INPP</text>
<text x="125" y="68.8">INPM</text>
<text x="125" y="71.4">DCPL</text>
<text x="144.1" y="68.8">OUTM</text>
<text x="144.4" y="66.3">OUTP</text>
<text x="196.5" y="70.7">R27</text>
<text x="221.7" y="70.6">GND</text>
<text x="227.5" y="70.1" transform="rotate(-90 227.5 70.1)">100nF C25</text>
<text x="90.6" y="73.8">+5V</text>
<text x="102.1" y="73.8">3R9</text>
<text x="125" y="73.9">VPOS</text>
<text x="125" y="76.4">PWDN</text>
<text x="144.9" y="76.4">LOIM</text>
<text x="145.2" y="73.9">LOIP</text>
<text x="183.2" y="72">C19</text>
<text x="183.3" y="74.5">100nF</text>
<text x="196" y="73.3">100R</text>
<text x="236" y="74.5">49R9</text>
<text x="236.5" y="72">R31</text>
<text x="236.5" y="77.1">R32</text>
<text x="137.8" y="82.9" transform="rotate(-90 137.8 82.9)">COMM</text>
<text x="183.2" y="79.6">C20</text>
<text x="183.3" y="82.2">100nF</text>
<text x="196" y="80.9">100R</text>
<text x="196.5" y="78.4">R28</text>
<text x="219.2" y="80.3" transform="rotate(-90 219.2 80.3)">GND</text>
<text x="219.8" y="82.9">+3V3</text>
<text x="236" y="79.6">49R9</text>
<text x="97.4" y="84.4" transform="rotate(-90 97.4 84.4)">C8</text>
<text x="101.2" y="86" transform="rotate(-90 101.2 86)">100nF</text>
<text x="106.9" y="84.3" transform="rotate(-90 106.9 84.3)">C10</text>
<text x="110.7" y="86.1" transform="rotate(-90 110.7 86.1)">10nF</text>
<text x="112.8" y="84.5" transform="rotate(-90 112.8 84.5)">C12</text>
<text x="116.6" y="86.3" transform="rotate(-90 116.6 86.3)">100nF</text>
<text x="216.6" y="88.8">GND</text>
<text x="96.7" y="90.3">GND</text>
<text x="106.2" y="90.3">GND</text>
<text x="114.7" y="93.4" transform="rotate(-90 114.7 93.4)">GND</text>
<text x="119.1" y="93.5" transform="rotate(-90 119.1 93.5)">GND</text>
<text x="135.2" y="93.6">GND</text>
<text x="198.3" y="94.7">R29</text>
<text x="223.7" y="95.6">GND</text>
<text x="229.5" y="95.2" transform="rotate(-90 229.5 95.2)">100nF C26</text>
<text x="125" y="101.2">INPP</text>
<text x="144.4" y="101.2">OUTP</text>
<text x="185" y="96">C21</text>
<text x="185.1" y="98.5">100nF</text>
<text x="197.8" y="97.3">100R</text>
<text x="220.9" y="100.3" transform="rotate(-90 220.9 100.3)">VDD</text>
<text x="237.9" y="98.5">49R9</text>
<text x="238.4" y="96">R33</text>
<text x="238.4" y="101.1">R34</text>
<text x="79.2" y="106.6" transform="rotate(-90 79.2 106.6)">L1</text>
<text x="86.7" y="106.6" transform="rotate(-90 86.7 106.6)">L3</text>
<text x="102.3" y="106.3">R10</text>
<text x="125" y="103.8">INPM</text>
<text x="125" y="106.3">DCPL</text>
<text x="144.1" y="103.8">OUTM</text>
<text x="167.9" y="105.7" transform="rotate(-90 167.9 105.7)">L6</text>
<text x="185" y="103.6">C22</text>
<text x="185.1" y="106.2">100nF</text>
<text x="197.8" y="104.9">100R</text>
<text x="198.3" y="102.4">R30</text>
<text x="237.9" y="103.6">49R9</text>
<text x="79.2" y="112.3" transform="rotate(-90 79.2 112.3)">56nH</text>
<text x="86.7" y="112.3" transform="rotate(-90 86.7 112.3)">56nH</text>
<text x="90.7" y="108.8">+5V</text>
<text x="102.3" y="108.8">3R9</text>
<text x="125" y="108.8">VPOS</text>
<text x="125" y="111.4">PWDN</text>
<text x="144.9" y="111.4">LOIM</text>
<text x="145.2" y="108.8">LOIP</text>
<text x="167.9" y="112.5" transform="rotate(-90 167.9 112.5)">270nH</text>
<text x="171.7" y="112.5" transform="rotate(-90 171.7 112.5)">270nH L10</text>
<text x="200.2" y="110.6">10nF</text>
<text x="200.8" y="108.7">C24</text>
<text x="74.8" y="118.9" transform="rotate(-90 74.8 118.9)">R1</text>
<text x="77.3" y="119.3" transform="rotate(-90 77.3 119.3)">68R</text>
<text x="82.3" y="118.9" transform="rotate(-90 82.3 118.9)">R3</text>
<text x="84.8" y="119.3" transform="rotate(-90 84.8 119.3)">68R</text>
<text x="97.5" y="119.4" transform="rotate(-90 97.5 119.4)">C9</text>
<text x="107.1" y="119.3" transform="rotate(-90 107.1 119.3)">C11</text>
<text x="112.8" y="119.5" transform="rotate(-90 112.8 119.5)">C13</text>
<text x="137.8" y="117.9" transform="rotate(-90 137.8 117.9)">COMM</text>
<text x="167.9" y="116.5" transform="rotate(-90 167.9 116.5)">L7</text>
<text x="203" y="118.9">GND</text>
<text x="96.8" y="125.3">GND</text>
<text x="101.3" y="121.1" transform="rotate(-90 101.3 121.1)">100nF</text>
<text x="106.4" y="125.3">GND</text>
<text x="110.9" y="121.2" transform="rotate(-90 110.9 121.2)">10nF</text>
<text x="116.6" y="121.2" transform="rotate(-90 116.6 121.2)">100nF</text>
<text x="167.9" y="123.3" transform="rotate(-90 167.9 123.3)">820nH</text>
<text x="171.7" y="123.3" transform="rotate(-90 171.7 123.3)">820nH L11</text>
<text x="74.7" y="126.9">GND</text>
<text x="82.2" y="126.9">GND</text>
<text x="114.7" y="128.3" transform="rotate(-90 114.7 128.3)">GND</text>
<text x="119.1" y="128.5" transform="rotate(-90 119.1 128.5)">GND</text>
<text x="135.2" y="128.5">GND</text>
<text x="163.4" y="128.6" transform="rotate(-90 163.4 128.6)">R23</text>
<text x="166" y="129.4" transform="rotate(-90 166 129.4)">0R</text>
<text x="169.8" y="129.4" transform="rotate(-90 169.8 129.4)">0R</text>
<text x="172.3" y="128.6" transform="rotate(-90 172.3 128.6)">R25</text>
<text x="155.2" y="137.2" transform="rotate(-90 155.2 137.2)">GND</text>
<text x="160.6" y="133.3">C15</text>
<text x="237.3" y="136.7">Power</text>
<text x="159.3" y="139.1">10nF</text>
<text x="160.6" y="141">C16</text>
<text x="101.2" y="148.2">GNDGND</text>
<text x="155.2" y="145.5" transform="rotate(-90 155.2 145.5)">GND</text>
<text x="159.3" y="147.3">10nF</text>
<text x="61.8" y="150.2">+3V3</text>
<text x="65.5" y="152.6">C3</text>
<text x="68.6" y="152.6">10nF</text>
<text x="168.5" y="154.7" transform="rotate(-90 168.5 154.7)">+5V</text>
<text x="75.6" y="157.2" transform="rotate(-90 75.6 157.2)">GND</text>
<text x="101.2" y="157.6" transform="rotate(-90 101.2 157.6)">R4</text>
<text x="103.8" y="158.1" transform="rotate(-90 103.8 158.1)">68R</text>
<text x="107.6" y="158.1" transform="rotate(-90 107.6 158.1)">68R</text>
<text x="110.1" y="157.6" transform="rotate(-90 110.1 157.6)">R7</text>
<text x="118.3" y="159.5">10nF</text>
<text x="41.5" y="167.5">100nF</text>
<text x="64.1" y="164.5" transform="rotate(-90 64.1 164.5)">VDD</text>
<text x="82.4" y="166">Q0b</text>
<text x="83.5" y="163.4">Q0</text>
<text x="92.8" y="166">130R</text>
<text x="92.8" y="163.4">130R</text>
<text x="98.1" y="165">R13</text>
<text x="98.7" y="162.2">R11</text>
<text x="113.4" y="164.7">C5</text>
<text x="118.5" y="164.7">10nF</text>
<text x="47.7" y="171.7">R12</text>
<text x="56.4" y="171.1">CLK0</text>
<text x="56.4" y="173.6">CLK0b</text>
<text x="82.4" y="173.6">Q1b</text>
<text x="83.5" y="171.1">Q1</text>
<text x="92.8" y="171.1">130R</text>
<text x="92.8" y="173.6">130R</text>
<text x="98.1" y="170">R14</text>
<text x="98.1" y="172.6">R15</text>
<text x="113.4" y="169.8">C6</text>
<text x="118.5" y="169.7">10nF</text>
<text x="35.8" y="178.7">C1</text>
<text x="41.9" y="178.7">100nF</text>
<text x="46.2" y="174.2" transform="rotate(-90 46.2 174.2)">100R</text>
<text x="118.6" y="174.9">10nF</text>
<text x="73" y="180.1" transform="rotate(-90 73 180.1)">GND</text>
<text x="101.2" y="180.4" transform="rotate(-90 101.2 180.4)">R5</text>
<text x="103.8" y="180.9" transform="rotate(-90 103.8 180.9)">68R</text>
<text x="107.6" y="180.9" transform="rotate(-90 107.6 180.9)">68R</text>
<text x="110.1" y="180.4" transform="rotate(-90 110.1 180.4)">R8</text>
<text x="70.4" y="189.4">GND</text>
<text x="101.2" y="188.8">GNDGND</text>
</g>
<g font-size="1.8" fill="#008400">
<text x="242.9" y="23.7">C27</text>
<text x="250.5" y="23.7">C28</text>
<text x="113.4" y="159.6">C4</text>
<text x="35.9" y="167.8">C2</text>
<text x="113.4" y="174.9">C7</text>
</g>
<text font-size="1.8" fill="#848400" x="242" y="146.7">File: Power.kicad_sch</text>
<g font-size="1.4" fill="#840000">
<text x="210.3" y="77.5">Vocm</text>
<text x="210.5" y="74.9">Vmid</text>
<text x="210.6" y="72.4">+IN</text>
<text x="225" y="73.6">-OUT</text>
<text x="210.8" y="80">-IN</text>
<text x="224.8" y="78.7">+OUT</text>
<text x="212" y="101.5">Vocm</text>
<text x="212.2" y="98.9">Vmid</text>
<text x="212.3" y="96.4">+IN</text>
<text x="226.7" y="97.6">-OUT</text>
<text x="212.4" y="104">-IN</text>
<text x="226.5" y="102.7">+OUT</text>
</g>
<g font-size="1.1" fill="#840000">
<text x="132.9" y="74.9">Bias</text>
<text x="132.9" y="109.8">Bias</text>
</g>
<g font-size="1.1">
<text x="156.5" y="72.9">CLK_MIX1_P</text>
<text x="156.6" y="75.5">CLK_MIX1_N</text>
<text x="155.4" y="107.9">CLK_MIX2_P</text>
<text x="155.6" y="110.4">CLK_MIX2_N</text>
<text x="154.9" y="167.9">CLK_MIX1_N</text>
<text x="154.9" y="165.4">CLK_MIX2_N</text>
<text x="154.9" y="166.7">CLK_MIX2_P</text>
<text x="154.9" y="169.2">CLK_MIX1_P</text>
</g>
</svg>
